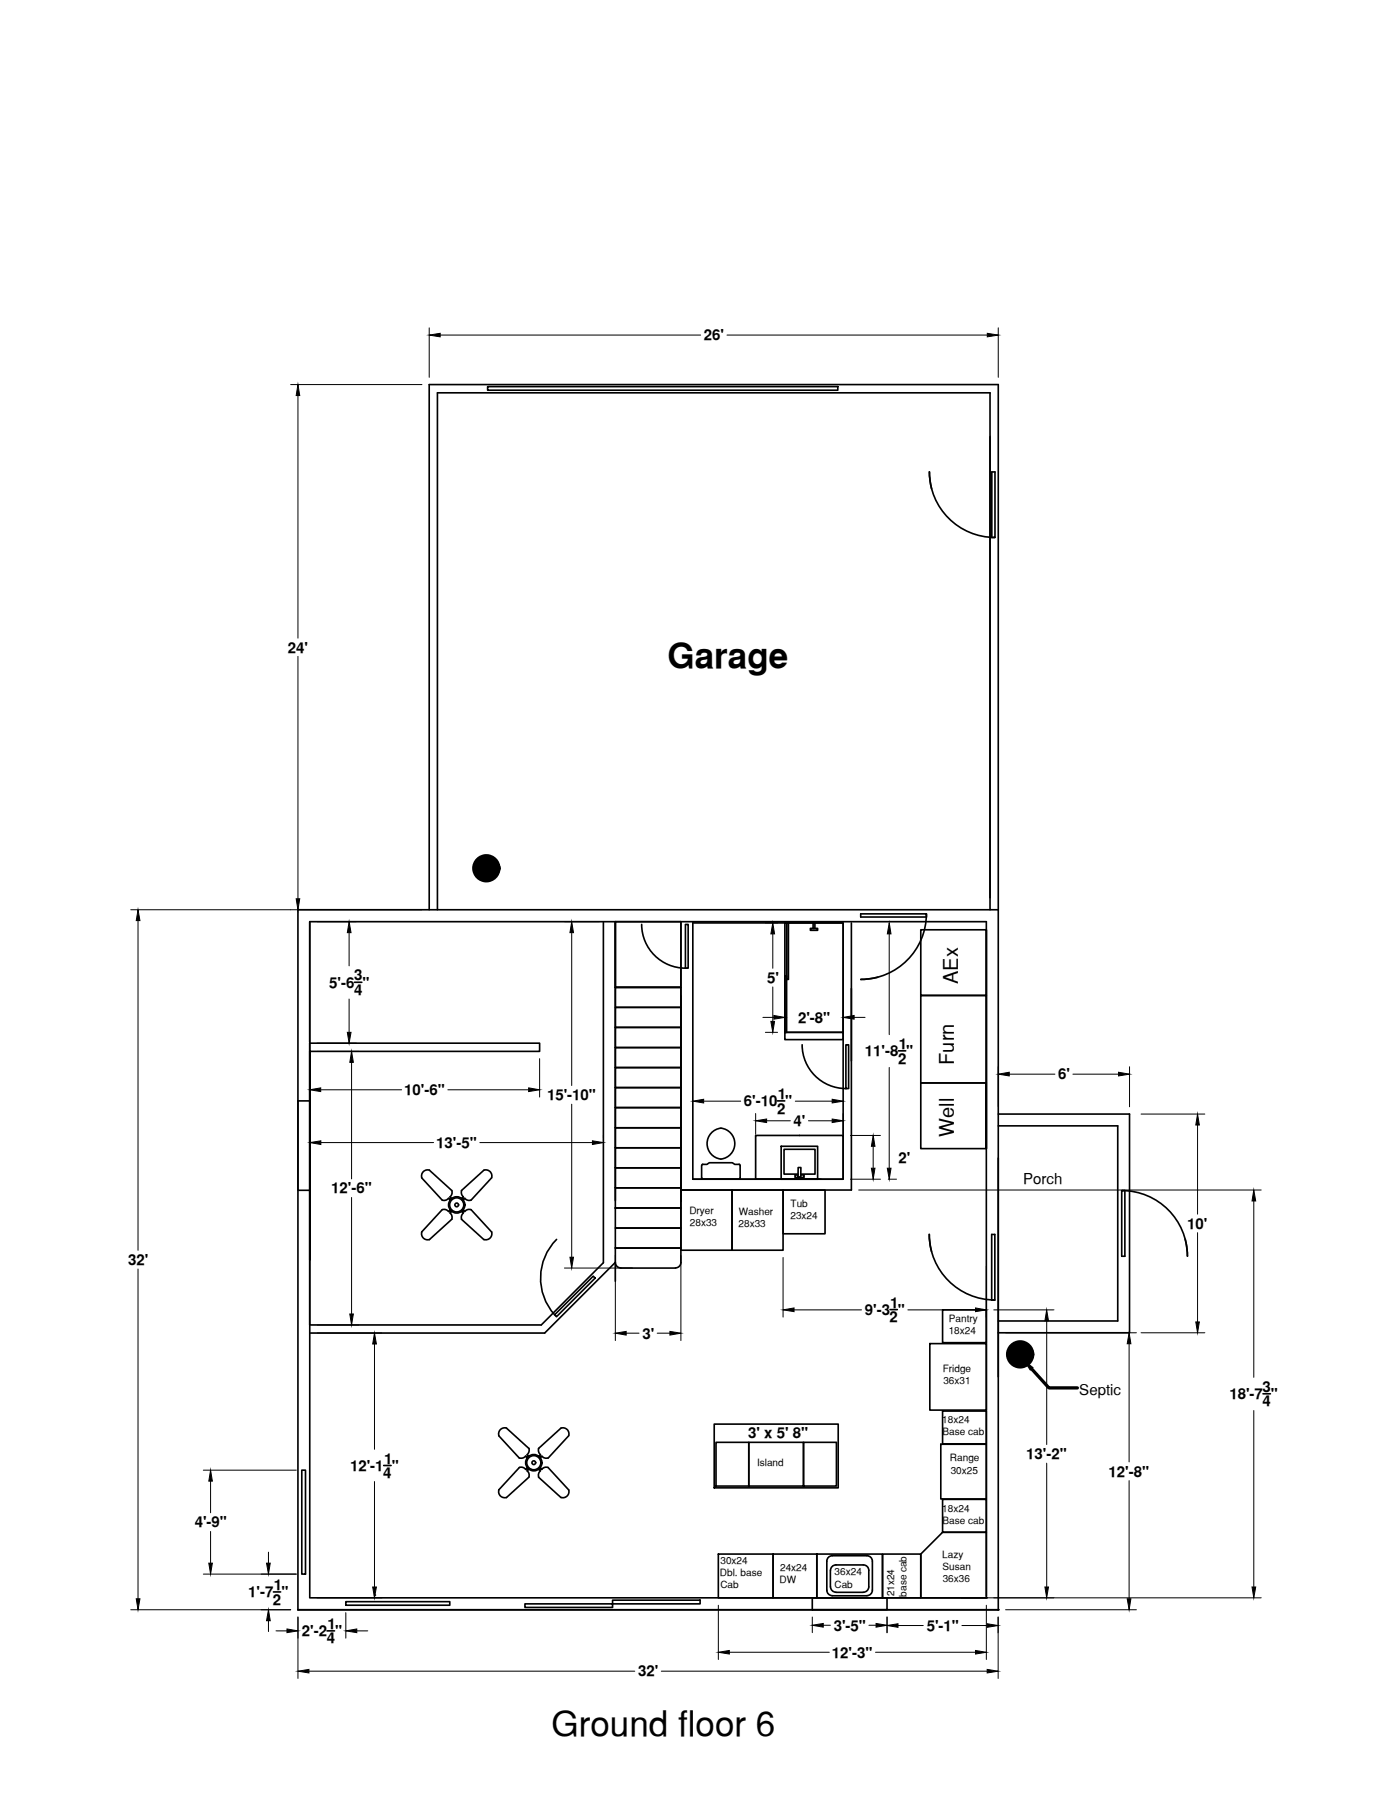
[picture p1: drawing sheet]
<svg xmlns="http://www.w3.org/2000/svg" width="216mm" height="279mm" viewBox="0 0 216 279" stroke-linecap="round" stroke-linejoin="round" font-family="sans-serif">
<!-- layer: PLAN_DE_BASE -->
<g fill="none" stroke="#000" stroke-width=".25">
<path d="M143.8 75.5l-.3-1.6-.1-1.1a10.1 10.1 0 0 0 10.2 10.2M153.1 72.8h.5v10.2h-.5zM46 140.4v108.1M93.1 142.3v52.6M95 142.3v43M132.8 141.1h10.2v.5h-10.2zM143 141.1a10.1 10.1 0 0 1-10.2 10.1l1.1-.1 1.6-.3M108.3 179.9v1.9M108.4 179.7h.7l.4-.2h3.5l.4 .2h.7M108.4 179.7l-.1 .2M109.7 174.9a2.1 2.1 0 0 1 2.5-.5 2.1 2.1 0 0 1 1.2 2.1 2.4 2.4 0 0 1-2.1 2.4 2.4 2.4 0 0 1-1.6-4zM114.1 179.7l.1 .2"/>
<path d="M114.2 179.9v1.9M120.6 176.9h5.6v5.1h-5.6zM85.9 191.3a8.5 8.5 0 0 0-.3 11.7M108.3 181.8l.1 .2M108.4 182h5.7M114.2 181.8l-.1 .2M123.2 181.2h-2.2v-3.8h4.8v3.8h-2.2M143.8 193.2l-.3-1.6-.1-1.1a10.1 10.1 0 0 0 10.1 10.2M153 190.6h.5v10.1h-.5zM173.1 183.8h.5v10.1h-.5zM173.1 183.8a10.1 10.1 0 0 1 10.1 10.1v-1.1l-.3-1.5M85.6 203l6-6 .2 .3-5.9 6z"/>
</g>
<!-- layer: 0 -->
<g fill="none" stroke="#000" stroke-width=".25">
<path d="M75.3 59.7h54v.5h-54zM74 134.3l1.3-1.3-1.3 1.4M74.2 134.8l1.6-1.6zM74.4 135l1.6-1.6-1.5 1.6M74.5 133.1l-.4 .4M74.5 135l1.5-1.5-1.5 1.6M74.7 133l-.7 .7M74.8 132.9l-.9 .9M74.9 132.9l-1 1M75 132.9l-1.1 1.1M75.1 132.9l-1.2 1.2M75.2 132.9l-1.3 1.3"/>
<path d="M75.3 132.9l-1.4 1.4M75.4 133l-1.4 1.4M75.5 133l-1.5 1.5M75.5 133l-1.5 1.5 1.6-1.5M75.6 133.1l-1.6 1.5M75.6 133.1l-1.5 1.5M75.6 133.1l-1.5 1.6M75.7 133.1l-1.6 1.6M75.7 133.2l-1.5 1.5M75.8 133.2l-1.6 1.6 1.6-1.5M75.8 134.8v.1M75.9 133.3l-1.6 1.6"/>
<path d="M75.9 133.4l-1.6 1.5M76 133.4l-1.6 1.6M76 134.6l-.4 .4M76.1 133.6l-1.5 1.5M76.1 134.5l-.6 .6M76.1 133.7l-1.4 1.4 1.4-1.4M76.1 134.4l-.7 .7M76.1 133.8l-1.4 1.3M76.1 133.8l-1.3 1.3M76.1 133.8l-1.3 1.4M76.1 134.2l-.9 1M76.1 134.3l-.8 .8"/>
<path d="M76.2 133.9l-1.3 1.3M76.2 134l-1.2 1.2M76.2 134.1l-1.1 1.1M76.2 134.2l-1 1M46 140.4h108.1M47.8 142.3v104.3h104.4M47.8 142.3h104.4v104.1M47.8 142.3v18.5M54.7 151.6h1.1M66.2 140.4v-81h87.9v189.1M67.5 140.4v-79.8h85.3v79.8M95 142.3v10.1h10.1v-10.1"/>
<path d="M95 158.6h10.1v3.1h-10.1zM95 155.5h10.1v3.1h-10.1zM95 142.3h10.1v10.1h-10.1zM95 152.4h10.1v3.1h-10.1zM99 142.7a6.8 6.8 0 0 0 6.8 6.8M105.1 152.4v33.1v-31.8M105.8 142.7h.4v6.8h-.4zM106.9 142.5h23.1M106.9 142.4v39.6M121.1 142.5h9v16.9h-9zM121.1 150.6h.3v8.8h-.3zM121.1 159.4h9v1.1h-9z"/>
<path d="M121.4 142.5h.3v8.7h-.3zM125.1 143.3h1.1v.3h-1.1zM125.5 143.3v-.8h.3v.8M130.1 142.5v39.5h-23.2M131.4 142.5v41.2h-26.3M142.1 153.7h10.1v13.5h-10.1zM142.1 143.5h10.1v10.2h-10.1zM152.2 143.5v33.8v-10.1h-10.1v10.1h10.1M46 169.9h1.8v13.8h-1.8zM47.8 161h35.5v1.3h-35.5zM95 177.2h10.1v3.1h-10.1zM95 174.1h10.1v3.1h-10.1z"/>
<path d="M95 171h10.1v3.1h-10.1zM95 167.9h10.1v3.1h-10.1zM95 164.8h10.1v3.1h-10.1zM95 161.7h10.1v3.1h-10.1zM116.6 175.3h13.5v6.7h-13.5zM120 169.9h1.1M123.8 161.3a6.8 6.8 0 0 0 6.8 6.7M130.5 161.3h.5v6.7h-.5zM138.6 162.2h1.2M154.1 172h20.2v33.7h-20.2M154.1 173.8h18.4v30.1h-18.4M47.8 194.5v-32.2v42.2h35.7l9.6-9.6"/>
<path d="M65.1 181.8l3.1 3.5a.88 .88 0 0 0 1-.3M66.3 180.6l3.4 3.2M66.3 180.6a.94 .94 0 0 0-1.2 1.2M69.2 185l.3 .2M69.3 186.9l.3 .2M69.5 186.8l-.3 .2a.88 .88 0 0 0-1-.3l-3.1 3.5a.96 .96 0 0 0 1.2 1.1M69.6 184.9l-.3 .2M69.7 187l-.3 .2a.88 .88 0 0 1 .3 1l-3.4 3.2M69.7 183.8a.88 .88 0 0 1-.3 1l.3 .2M71.2 188.2l3.5 3.2M71.2 183.8a.88 .88 0 0 0 .3 1M71.3 187l.2 .2"/>
<path d="M71.4 184.9l.2 .2M71.5 186.8l.2 .2a.88 .88 0 0 1 1-.3l3.2 3.5a.94 .94 0 0 1-1.2 1.1M71.5 184.8l-.2 .2M71.5 187.2a.88 .88 0 0 0-.3 1M71.6 186.9l-.2 .2M71.7 185l-.2 .2M75.9 181.8a.94 .94 0 0 0-1.2-1.2l-3.5 3.2M75.9 181.8l-3.2 3.5a.88 .88 0 0 1-1-.3M95 180.3h10.1v3.1h-10.1zM95 183.4h10.1v3.1h-10.1zM95 189.6h10.1v3.1h-10.1zM95 186.5h10.1v3.1h-10.1z"/>
<path d="M95.8 195.7h8.4M95.8 195.7a.84 .84 0 0 1-.8-.8l-10.9 10.9h-36.3M105.1 183.7h7.9v9.3h-7.9zM105.1 194.9a.84 .84 0 0 1-.9 .8M105.1 194.9v-2.2h-10.1v5.1M106.9 182h19.7M113 183.7h7.8v9.3h-7.8zM120.8 183.7h6.5v6.8h-6.5zM123.2 180.2h.4v1.5h-.4zM123.6 181.4h.5v.4h-1.4v-.4h.5M110.2 219.8h19.2v9.9h-19.2zM137.4 202.2h1.1"/>
<path d="M143.5 207.4h8.7v10.3h-8.7zM145.5 217.8h6.7v5.1h-6.7zM145.5 202.2h6.7v5.1h-6.7zM156.4 209.5l1.4-1.5-1.4 1.5M156.5 209.7l1.5-1.6-1.5 1.6M156.6 209.8l1.6-1.5-1.6 1.6M156.6 209.9l1.6-1.6-1.6 1.6M156.9 208.1l-.5 .5M157 208l-.6 .7M157.1 208l-.8 .8M157.2 208l-.9 .9M157.3 208l-1 1"/>
<path d="M157.4 208l-1.1 1.1M157.5 208l-1.2 1.2M157.6 208l-1.3 1.2M157.6 208l-1.3 1.3M157.7 208l-1.4 1.3M157.7 208l-1.4 1.4M157.8 208l-1.5 1.5M157.9 208.1l-1.5 1.5M158 208.1l-1.6 1.5M158.1 208.2l-1.6 1.6 1.6-1.6M158.1 208.2l-1.5 1.6M158.2 209.9h.1"/>
<path d="M158.2 208.3l-1.5 1.6M158.3 208.4l-1.6 1.5 1.6-1.5M158.3 208.4l-1.6 1.6M158.4 208.5l-1.6 1.5M158.4 208.5l-1.5 1.6M158.4 208.6l-1.5 1.5M158.4 209.6l-.5 .5M158.5 208.7l-1.5 1.4M158.5 208.7l-1.5 1.5M158.5 208.8l-1.4 1.4M158.5 209.5l-.7 .6M158.5 208.8l-1.3 1.4"/>
<path d="M158.5 209.4l-.8 .8M158.5 208.9l-1.3 1.3M158.5 208.9l-1.2 1.3M158.5 209l-1.2 1.2M158.5 209.3l-.9 .9M158.5 209.1l-1.1 1.1M158.5 209.2l-1 1M194.9 215.2h1.2M46.6 226.9h.5v16.1h-.5zM59.2 226.2h1.2M77 221.6l3.1 3.5M77 230a.94 .94 0 0 0 1.2 1.2"/>
<path d="M77 221.6a.94 .94 0 0 1 1.2-1.2l3.4 3.2M80.1 226.5a.88 .88 0 0 1 1 .3M80.1 226.5l-3.1 3.5M81.1 224.8a.88 .88 0 0 1-1 .3M81.1 224.8l.3 .2M81.2 226.7l.3 .2M81.3 227a.88 .88 0 0 1 .3 1M81.4 224.6l.2 .2M81.4 226.6l-.3 .2M81.5 224.7l-.3 .2M81.6 226.8l-.2 .2M81.6 223.6a.88 .88 0 0 1-.3 .9"/>
<path d="M81.6 228l-3.4 3.2M83.1 223.6l3.5-3.2a.94 .94 0 0 1 1.2 1.2l-3.2 3.5M83.1 228l3.5 3.2M83.1 223.6a.88 .88 0 0 0 .3 .9M83.1 226.8l.3 .2M83.3 224.7l.2 .2M83.4 225l.2-.2a.88 .88 0 0 0 1 .3M83.4 224.6l-.3 .2M83.4 227a.88 .88 0 0 0-.3 1M83.5 226.7l-.2 .2M84.6 226.5l3.2 3.5a.94 .94 0 0 1-1.2 1.2M84.6 226.5a.88 .88 0 0 0-1 .3l-.2-.2"/>
<path d="M110.5 222.6h5.1v6.8h-5.1zM110.9 239.9h8.4v6.7h-8.4zM115.6 222.6h8.4v6.8h-8.4zM119.3 239.9h6.8v6.7h-6.8zM124 222.6h5.1v6.8h-5.1zM126.1 239.9h10.1v6.7h-10.1zM136.2 239.9h5.9v6.7h-5.9zM145.2 222.9h7v8.5h-7zM145.5 236.5h6.7v10.1h-10.1v-6.7zM145.5 231.5h6.7v5h-6.7zM42.2 245.7h1.1M46 248.5h108"/>
<path d="M46 248.5h.1M50.5 251.7h1.1M53.4 247.2h16v.6h-16zM57.8 246.2h.1M81 247.6h13.5v.5h-13.5zM94.5 247h13.5v.6h-13.5zM125.4 246.6h11.5v1.9h-11.5zM128.4 246.3h5.4M128.4 246.3a.84 .84 0 0 1-.8-.8v-4.5a.84 .84 0 0 1 .8-.9h5.4a.84 .84 0 0 1 .8 .9v4.5a.84 .84 0 0 1-.8 .8M129 245.8h4.2M133.2 241.6h-4.2a.87 .87 0 0 0-.8 .8v2.5a.84 .84 0 0 0 .8 .9M133.2 241.6a.84 .84 0 0 1 .9 .8v2.6a.84 .84 0 0 1-.9 .8"/>
<path d="M152.2 246.6h.1M154 248.5h.1"/>
<circle cx="70.5" cy="186" r="1.26"/>
<circle cx="70.5" cy="186" r="1.09"/>
<circle cx="70.5" cy="186" r=".29"/>
<circle cx="82.4" cy="225.8" r="1.26"/>
<circle cx="82.4" cy="225.8" r="1.09"/>
<circle cx="82.4" cy="225.8" r=".29"/>
</g>
<g fill="none" stroke="#000" stroke-width=".15">
<path d="M44.9 59.4h20.2M66.2 50.6v7.6M67.9 51.7h40.2M112.2 51.7h40.2M154.1 50.6v7.6M46 61.1v37.4M46 101.3v37.4M20.2 140.4h44.9M21.3 142.1v50.9M48.9 142.3h6.1M53.9 144v5.1M53.9 154.2v5.2"/>
<path d="M87.1 142.3h5.4M88.2 144v23.6M117.7 157h1.7M118.1 159.4h1.9M118.1 142.5h1.9M119.3 144.2v5.3M119.3 152.4v5.3M121.1 155.9v3.5M130.1 155.9v3.5M131.8 157h1.7M137.2 144.2v15.5M47.8 163.4v5.9"/>
<path d="M47.8 175.3v.4M48.9 162.3h6.5M48.9 161h6.1M49.5 168.2h12.5M49.5 176.4h17.4M54.3 164v18M69.1 168.2h12.5M74 176.4h17.4M83.3 163.4v5.9M88.2 170.4v23.7M93.1 175.3v.4M108.6 170h5.7"/>
<path d="M116.6 171.9v3.2M118.3 173h3.7M122.7 170h5.7M124.8 173h3.6M130.1 171.9v3.2M131.2 175.3h4.7M134.8 176.9v3.4M137.2 164.8v15.5M154.1 164.7v6.2M155.8 165.8h7M165.6 165.8h7M174.3 164.7v6.2"/>
<path d="M176.1 172h9.8M184.8 173.7v13.7M21.3 195.9v50.9M54.3 184.8v18M87.1 195.7h10.5M95 193.8v13.1M105.1 193.8v13.1M120.8 194.1v9.2M131.2 182h4.7M132.5 183.7h62.1M137.1 182h1.3M152.2 195.4v7.9"/>
<path d="M184.8 190.3v13.8M193.5 185.4v27.2M48.9 205.8h10M48.9 204.5h6.5M57.8 207.5v16.2M96.6 205.8h2M101.4 205.8h2M122.5 202.2h10.5M140.1 202.2h10.4M153.4 202.2h9.3M155.2 205.7h20.2M161.5 203.9v19.1"/>
<path d="M174.3 207.4v18.3M176.1 205.7h9.8M193.5 217.7v27.3M31.4 226.9h14.3M32.5 228.6v4.9M32.5 236.4v4.9M41.4 239.6v1.7M57.8 228.7v16.3M161.5 225.9v19.1M174.3 228.6v18.2M20.2 248.5h24.7M31.4 243h14.3"/>
<path d="M41.4 250.2v1.7M42.6 251.7h1.7M46 249.6v9.5M47.7 258h50.3M48.9 246.6h10M53.4 248.9v4M55.1 251.7h1.7M102.1 258h50.2M110.9 247.8v8.4M112.6 255.1h15.4M125.4 249.6v2.4M127 250.9h1.2"/>
<path d="M134.1 250.9h1.1M135.1 255.1h15.4M136.9 249.6v2.4M138.6 250.9h3.9M148.3 246.6h46.3M148.4 250.9h3.9M152.2 247.8v8.4M154 249.6v9.5M155.2 248.5h20.2"/>
</g>
<g fill="#000" stroke="#000" stroke-width=".15">
<path d="M66.2 51.7l1.7-.3v.6zM152.4 51.4l1.7 .3-1.7 .3zM46 59.4l.3 1.7h-.6zM45.7 138.7h.6l-.3 1.7zM21.3 140.4l.3 1.7h-.6zM53.9 142.3l.3 1.7h-.6zM53.6 159.4h.6l-.3 1.6zM88.2 142.3l.3 1.7h-.5zM119 157.7h.5l-.2 1.7zM119.3 142.5l.2 1.7h-.5zM119.4 156.8l1.7 .2-1.7 .3zM130.1 157l1.7-.2v.5z"/>
<path d="M137.2 142.5l.3 1.7h-.6zM47.8 168.2l1.7-.3v.6zM47.8 176.4l1.7-.3v.6zM54.3 162.3l.2 1.7h-.5zM81.6 167.9l1.7 .3-1.7 .3zM91.4 176.1l1.7 .3-1.7 .3zM106.9 170l1.7-.3v.6zM116.6 173l1.7-.3v.6zM128.4 172.7l1.7 .3-1.7 .3zM128.4 169.7l1.7 .3-1.7 .3zM134.8 175.3l.2 1.6h-.5zM154.1 165.8l1.7-.3v.6z"/>
<path d="M172.6 165.5l1.7 .3-1.7 .3zM184.8 172l.3 1.7h-.6zM88 194.1h.5l-.3 1.6zM134.5 180.3h.5l-.2 1.7zM136.9 180.3h.6l-.3 1.7zM193.5 183.7l.3 1.7h-.6zM54 202.8h.5l-.2 1.7zM57.8 205.8l.3 1.7h-.6zM95 205.8l1.6-.3v.6zM103.4 205.5l1.7 .3-1.7 .3zM120.8 202.2l1.7-.3v.6zM150.5 201.9l1.7 .3-1.7 .3z"/>
<path d="M158.1 210l1.3 1.1-.4 .4zM161.5 202.2l.3 1.7h-.5zM174.3 205.7l.2 1.7h-.5zM184.5 204.1h.6l-.3 1.6zM32.5 226.9l.3 1.7h-.6zM21 246.8h.6l-.3 1.7zM32.2 241.3h.6l-.3 1.7zM41.4 248.5l.3 1.7h-.6zM41.1 241.3h.6l-.3 1.7zM44.3 251.5l1.7 .2-1.7 .3zM46 258l1.7-.3v.5zM53.4 251.7l1.7-.2v.5z"/>
<path d="M57.5 245h.6l-.3 1.6zM110.9 255.1l1.7-.3v.5zM125.4 250.9l1.6-.3v.6zM135.2 250.6l1.7 .3-1.7 .3zM136.9 250.9l1.7-.3v.6zM150.5 254.8l1.7 .3-1.7 .2zM152.3 257.7l1.7 .3-1.7 .2zM152.3 250.6l1.7 .3-1.7 .3zM161.3 245h.5l-.3 1.6zM174 246.8h.5l-.2 1.7zM193.2 245h.6l-.3 1.6z"/>
</g>
<g fill="none" stroke="#000" stroke-width="2.1">
<circle cx="75.1" cy="134" r="1.13"/>
<circle cx="157.4" cy="209.1" r="1.13"/>
</g>
<path d="M159.2 211.3l2.7 2.9h4.4" fill="none" stroke="#000" stroke-width=".51"/>
<g font-size="5.4">
<text x="103" y="103.2">Garage</text>
<text x="85.1" y="267.9">Ground floor 6</text>
</g>
<g font-size="3.1">
<text x="147.8" y="151.9" transform="rotate(-90 147.8 151.9)">AEx</text>
<text x="147.2" y="164.4" transform="rotate(-90 147.2 164.4)">Furn</text>
<text x="147.2" y="175.4" transform="rotate(-90 147.2 175.4)">Well</text>
</g>
<g font-size="2.3">
<text x="108.6" y="52.5">26'</text>
<text x="44.4" y="100.7">24'</text>
<text x="50.8" y="152.5">5'-6 &quot;</text>
<text x="54.6" y="151.3">3</text>
<text x="54.6" y="153.6">4</text>
<text x="118.4" y="151.7">5'</text>
<text x="123.2" y="157.9">2'-8&quot;</text>
<text x="138.7" y="161.9">1</text>
<text x="133.5" y="163.1">11'-8 &quot;</text>
<text x="138.6" y="164.2">2</text>
<text x="163.3" y="166.6">6'</text>
<text x="62.4" y="169">10'-6&quot;</text>
<text x="84.4" y="169.8">15'-10&quot;</text>
<text x="114.8" y="170.8">6'-10 &quot;</text>
<text x="119.9" y="171.9">2</text>
<text x="120" y="169.7">1</text>
<text x="122.5" y="173.9">4'</text>
<text x="67.3" y="177.2">13'-5&quot;</text>
<text x="138.6" y="179.5">2'</text>
<text x="51.1" y="184.2">12'-6&quot;</text>
<text x="157.9" y="182.8">Porch</text>
<text x="183.2" y="189.7">10'</text>
<text x="19.8" y="195.3">32'</text>
<text x="133.5" y="203">9'-3 &quot;</text>
<text x="137.4" y="201.9">1</text>
<text x="99.1" y="206.6">3'</text>
<text x="137.3" y="204.1">2</text>
<text x="166.6" y="215.3">Septic</text>
<text x="189.7" y="216">18'-7 &quot;</text>
<text x="194.8" y="214.9">3</text>
<text x="194.8" y="217.1">4</text>
<text x="54" y="227.1">12'-1 &quot;</text>
<text x="59.3" y="225.9">1</text>
<text x="115.5" y="222">3' x 5' 8&quot;</text>
<text x="158.4" y="225.2">13'-2&quot;</text>
<text x="171.1" y="227.9">12'-8&quot;</text>
<text x="59.1" y="228.1">4</text>
<text x="30" y="235.8">4'-9&quot;</text>
<text x="42.2" y="245.5">1</text>
<text x="38.3" y="246.6">1'-7 &quot;</text>
<text x="42.1" y="247.7">2</text>
<text x="50.5" y="251.5">1</text>
<text x="128.7" y="251.7">3'-5&quot;</text>
<text x="143" y="251.7">5'-1&quot;</text>
<text x="46.6" y="252.6">2'-2 &quot;</text>
<text x="50.4" y="253.7">4</text>
<text x="128.4" y="255.9">12'-3&quot;</text>
<text x="98.5" y="258.8">32'</text>
</g>
<g font-size="1.5">
<text x="106.4" y="187.3">Dryer</text>
<text x="106.5" y="189.2">28x33</text>
<text x="114" y="189.4">28x33</text>
<text x="114" y="187.5">Washer</text>
<text x="122" y="188.2">23x24</text>
<text x="122" y="186.3">Tub</text>
<text x="146.4" y="204">Pantry</text>
<text x="146.4" y="205.9">18x24</text>
<text x="145.5" y="211.8">Fridge</text>
<text x="145.6" y="213.6">36x31</text>
<text x="145.4" y="219.7">18x24</text>
<text x="145.5" y="221.6">Base cab</text>
<text x="116.8" y="226.3">Island</text>
<text x="146.6" y="225.6">Range</text>
<text x="146.7" y="227.5">30x25</text>
<text x="145.4" y="233.3">18x24</text>
<text x="145.5" y="235.2">Base cab</text>
<text x="111.1" y="243.3">Dbl. base</text>
<text x="111.2" y="245.2">Cab</text>
<text x="111.2" y="241.4">30x24</text>
<text x="120.3" y="244.4">DW</text>
<text x="120.4" y="242.5">24x24</text>
<text x="128.8" y="245.1">Cab</text>
<text x="128.8" y="243.2">36x24</text>
<text x="145.4" y="240.5">Lazy</text>
<text x="145.5" y="242.4">Susan</text>
<text x="145.5" y="244.2">36x36</text>
<text x="138" y="246.4" transform="rotate(-90 138 246.4)">21x24</text>
<text x="139.9" y="246.5" transform="rotate(-90 139.9 246.5)">base cab</text>
</g>
</svg>
